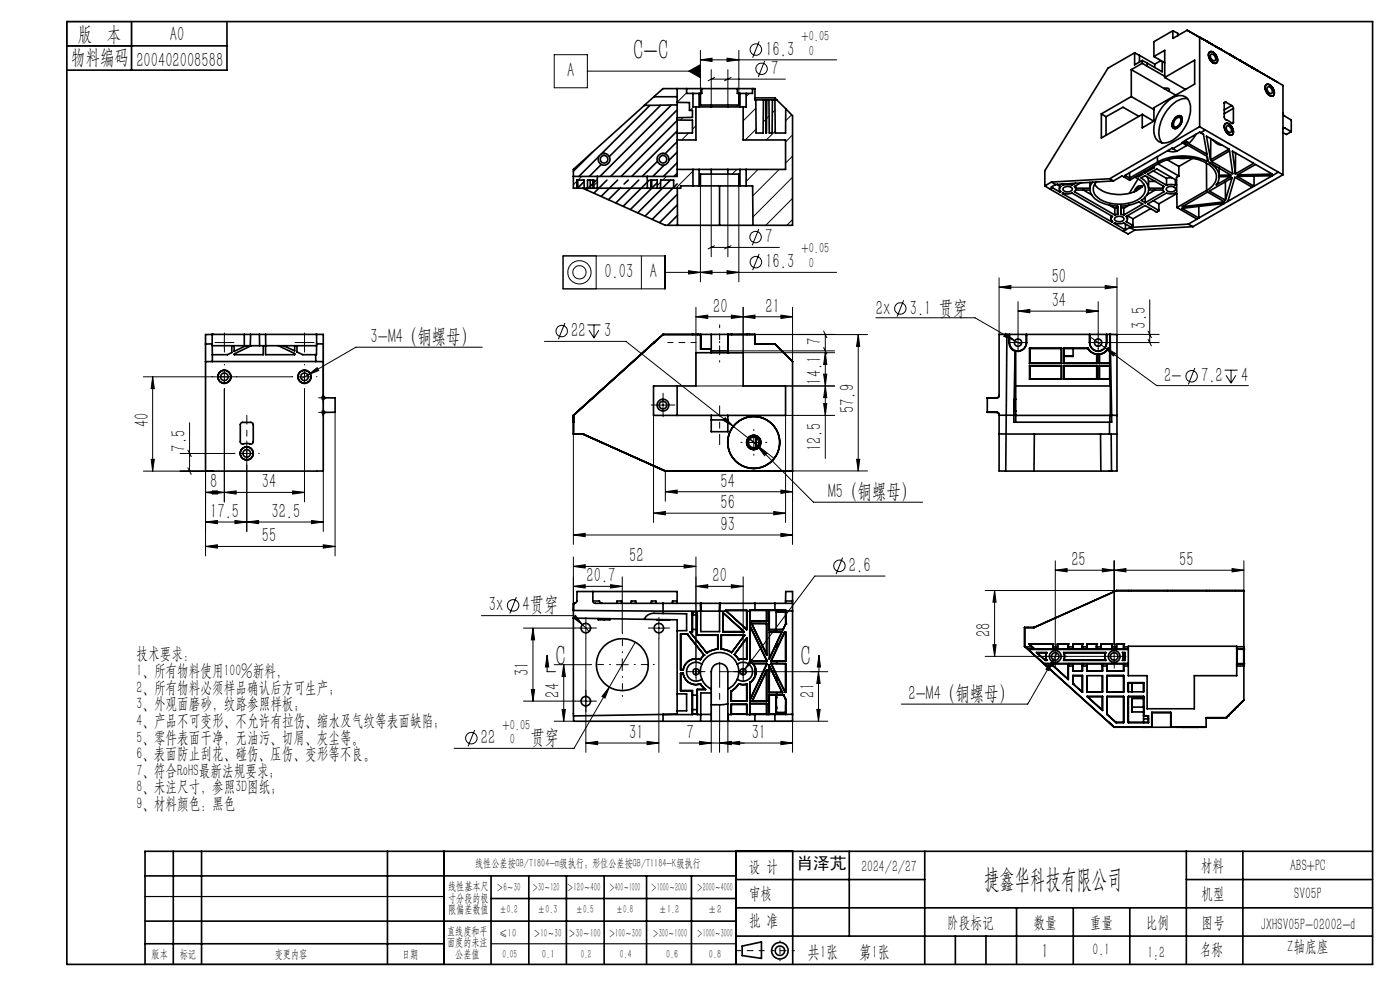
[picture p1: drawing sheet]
<svg xmlns="http://www.w3.org/2000/svg" width="297mm" height="210mm" viewBox="0 0 297 210" stroke-linecap="round" stroke-linejoin="round" font-family="sans-serif">
<g fill="none" stroke="#000" stroke-width=".21">
<path d="M117.6 11.6h7v7h-7zM124.6 15.1h24M145.7 19.7l-2 2M146.1 15.1l2.5-1.4v2.8zM148.6 12.7l2.5-.4v.7zM148.6 10.7v9.1M148.6 12.7h28.9M150.9 14.8v7.5M150.9 16.8h15.7M151.6 16.4l-1.4 .7M154.2 12.3l2.5 .4-2.5 .3zM154.4 14.8v7.5"/>
<path d="M155.1 16.4l-1.4 .7M156.7 10.7v9.1M159 19.8l-.7 .7M160 18.8l-.4 .3M161 8.8l-1.3 3.4M162.2 12.9l-1.3 3.4M122.4 38.4l-.8 .8M123.4 37.4l-.7 .8M126.7 38.6l-.7 .8M140.1 38.7l-.7 .7M141.4 37.4l-.8 .8M144.9 24.9l-.5 .6"/>
<path d="M146.1 28.2l-1.5 1.5M147 36.3l-3.6 3.6M147.1 22.7l-.7 .7M147.6 26.7l-.7 .7M148.6 39.2l-.3 .2M148.6 21.3l-.3 .2M148.6 39.4v20.4M150.8 36.9l.1 17.6M154.4 36.9v17.6M156.3 35.9l-1 1M156.5 22.3l-.4 .4M156.7 39.4v20.4"/>
<path d="M157 21.8l-.3 .3M160.3 23l-2.6 2.6M160.4 27.4l-2.3 2.3M160.8 35.9l-2.5 2.6M162.1 21.2l-.2 .1M162.5 25.3l-.6 .6M163.2 24.6l-.6 .5M164.4 23.4l-.6 .5M164.5 27.8l-1.9 1.9M165.3 35.9l-5.6 5.7M168 24.3l-1.3 1.3M168.1 28.6l-1.4 1.5"/>
<path d="M168.1 33.1l-1.4 1.5M168.1 37.6l-8.4 8.4M119.5 54.3h21.6v7h-21.6zM126.5 54.3v7M136.1 54.3v7M141.1 57.8h36.4M146.1 57.4l2.5 .4-2.5 .3zM148.6 57.8l2.5-.4v.7zM150.9 52.5h14.4M151.6 52.1l-1.4 .7M154.2 57.4l2.5 .4-2.5 .3zM155.1 52.1l-1.4 .7"/>
<path d="M161 48.6l-1.4 3.4M161 53.9l-1.3 3.4M168.1 42.1l-5.6 5.7M168.1 46.6l-1.2 1.2M211.9 58.9v12M237 58.9v12.1M30.4 79.9h31.6M32.4 79.9v20M32.4 79.9l.3 2.5h-.6zM46.4 72.7h2.5M47.6 71.4v2.5M47.6 78.7v2.5"/>
<path d="M63.4 72.7h2.4M63.4 79.9h2.4M64.6 71.4v2.5M64.6 78.7v2.5M65.3 79.5l2-1.5 .3 .6zM65.3 79.5l-1.4 .8M68.6 72.9v15.6M102.3 73.7h-26.8l-10.2 5.8M115.5 72.4h17.3l22.8 18M119.8 68.5l-1.3 3.5M124.6 68.9h2.8M125 70l1 1.7"/>
<path d="M126 68.9v2.8M127 70l-1 1.7M147.6 67.2l2.5-.4v.7zM147.6 65.2v9.6M147.6 67.2h20.5M150.9 74.8h26.2M154.4 74.4h22.7M155.2 66.8l2.5 .4-2.5 .3zM156.4 70.9h20.7M157.7 67.2l2.5-.4v.7zM157.7 65.2v9.6M160.1 71h23.9"/>
<path d="M165.7 66.8l2.4 .4-2.4 .3zM168.1 65.2v11.5M174.7 79.4h.7l-.3 2.5zM174.7 73.7l.7 1.4M174.7 70.2l.7 1.4M175.1 74.8l.3 2.5h-.7zM175.1 74.8v22.5M175.1 70.9v3.5M182.1 71l.3 2.5h-.7zM182.1 71v28.9M185.8 67.4h21l8.5 4.9M191.7 63.7l-1.4 3.5"/>
<path d="M211.9 60.9l2.6-.3v.7zM211.9 60.9h25.1M213.3 70.7l2 1.6-2.4-.9zM214.7 72.7h2.5M215.3 72.3l1.3 .8M216 66l2.5-.4v.7zM216 64v6.7M216 66h17M216 71.4v2.5M230.5 65.6l2.5 .4-2.5 .3zM231.5 71.6l13.9 10.2h19.4M231.7 72.7h2.5"/>
<path d="M233 64v6.7M233 71.4v2.5M234.4 73.8l2.2 1.2-.4 .5zM234.5 60.6l2.5 .3-2.5 .4zM235 72.7h10.9M235.5 70.9h10.4M243.6 72l.7 1.4M243.6 70.2l.7 1.4M243.9 63.6v9.1M253.5 78.1l-1.4 3.5M259.8 78.5h2.7M260.1 79.6l1.1 1.7"/>
<path d="M261.2 78.5v2.8M262.2 79.6l-1 1.7M30.4 99.9h14.9M32.1 97.4h.6l-.3 2.5zM38.2 96.2h11.5M39.9 95.5l.7 1.4M39.9 99.2l.7 1.4M40.2 89.7v10.2M43.6 99.9v18M47.6 82.5v24M51.1 96.2h2.5M52.4 94.9v17.8"/>
<path d="M64.6 82.5v24M67.6 84.4h1.5M68.1 87.4h1M68.1 84.4h1M68.2 87.1l.7 .7M68.2 84.1l.7 .7M68.6 99.9v12.8M68.9 87.1l-.7 .7M68.9 84.1l-.7 .7M69.1 87.4l-1.5 .1M71.1 87.4v30.5M121.6 92.1v23.4"/>
<path d="M138.6 88.1v22.7M139.4 85.9h2.5M140.7 84.7v2.5M141.1 99.9v6.4M147.6 81.9h29.5M153.8 88.6l1.8 1.8-2.2-1.2zM155.6 90.4l8.6 6.9M158.6 93.9h2.5M159.1 93.1l13.5 13.4h23.1M159.9 92.6v2.5M160.7 94.6l2 1.6-.5 .5zM174.7 85.6h.7l-.3 2.5z"/>
<path d="M175.1 81.9l.3 2.4h-.7zM177.1 88.1h-10.4v22.7M181.7 97.4h.7l-.3 2.5zM184 99.9h-15.9v15.6M43.6 104.4l2.5-.3v.7zM43.6 110.7l2.5-.3v.7zM43.6 115.9l2.5-.3v.7zM43.6 115.9h27.5M45.1 104.1l2.5 .3-2.5 .4zM47.6 104.4l2.5-.3v.7zM49.8 110.4l2.6 .3-2.6 .4zM52.4 110.7l2.5-.3v.7z"/>
<path d="M62.1 104.1l2.5 .3-2.5 .4zM64.6 104.4h-21M66.1 110.4l2.5 .3-2.5 .4zM68.6 115.6l2.5 .3-2.5 .4zM68.6 110.7h-25M121.6 113.5l2.5-.4v.7zM121.6 113.5h46.5M121.6 118.1v11.4M138.6 108.9l2.5-.4v.7zM138.6 108.9h28.1M141.1 104.3l2.6-.3v.7zM141.1 104.3h27"/>
<path d="M145.1 119.8l2.5 .3-2.5 .4zM147.6 118.1v22.5M164.1 108.5l2.6 .4-2.6 .3zM165.7 113.1l2.4 .4-2.4 .3zM165.7 104l2.4 .3-2.4 .4zM178.8 118.3l-1.4 3.5M223.9 118.9v17.9M236.4 118.9v17.9M263.9 118.9v6.4M102.1 130.6h19.5l3.4 3.3M109.5 126.7l-1.3 3.4M111.1 133.2h10.9"/>
<path d="M113.1 133.2l.3 2.5h-.7zM113.1 133.2v15.5M116.1 139l.3 2.5h-.7zM116.1 139v3.5h1.7M121.6 131l.5-.5 1.5 2zM121.6 124.4l2.5-.4v.7zM121.6 124.4h10.4M121.6 120.1l2.5-.3v.7zM121.6 120.1h26M123 133.2h2.5M124.3 132v2.5M124.3 135.5v24.1"/>
<path d="M129.5 124l2.5 .4-2.5 .3zM132 122.4v11.8M132 139.7v2.5M134.8 136.2l-5.5 9.6M138.5 133.2h2.5M139.8 132v2.5M139.8 135.5v24.1M147.6 124.4l2.5-.4v.7zM147.6 124.4h10.1M155.2 124l2.5 .4-2.5 .3zM157.7 122.4v18.2M159.2 139.8l.6 .4-1.8 1.7z"/>
<path d="M173.7 139l.4 2.5h-.7zM173.7 139v3.5M187.7 122.2h-14.8l-14.9 19.7M209 139.2h24.9M209 125.3h47.6M210.6 136.8h.7l-.3 2.4zM211 125.3l.3 2.4h-.7zM211 125.3v13.9M223.4 139.9l-.9 2.4-.6-.4zM223.4 139.9l-5.4 9.5h-26.8M223.9 121l2.5-.4v.7zM223.9 121h40"/>
<path d="M223.9 138v2.5M224.3 138.6l-.9 1.3M233.9 120.6l2.5 .4-2.5 .3zM235.1 139.2h2.5M236.4 121l2.5-.4v.7zM236.4 138v2.5M261.4 120.6l2.5 .4-2.5 .3zM100.7 154.9l-1.4 3.4M111.1 148.7h10.9M112.7 146.3h.7l-.3 2.4zM117.6 141h7.6M117.6 153h4.1"/>
<path d="M119.2 150.5h.7l-.3 2.5zM119.6 141l.3 2.5h-.7zM119.6 141v12M123 148.7h2.5M124.3 157.6l2.5-.3v.7zM124.3 157.6h15.5M129.3 145.8l-1 2.3-.6-.4zM129.3 145.8l-7.5 12.9h-25.5M130.8 141h2.5M137.3 157.3l2.5 .3-2.5 .4zM144.1 157.6h24M146.4 142.5h2.5"/>
<path d="M147.6 141.2v2.5M148.4 157.3l2.5 .3-2.5 .4zM150.9 146.2v13.4M152.6 142.5h23M152.6 157.6l2.6-.3v.7zM152.6 155v4.6M154.4 157.6l2.5-.3v.7zM154.4 153v6.6M157.7 141.2v2.5M158 141.9l-.7 1.1M164.4 153h11.2M165.7 157.3l2.4 .3-2.4 .4z"/>
<path d="M168.1 151.5v8.1M173.3 150.5h.7l-.4 2.5zM173.6 142.5l.4 2.5h-.7zM173.6 142.5v10.5"/>
<circle cx="160.4" cy="10.5" r="1.21"/>
<circle cx="161.5" cy="14.6" r="1.22"/>
<circle cx="122.9" cy="57.8" r="1.42"/>
<circle cx="122.9" cy="57.8" r="2.47"/>
<circle cx="160.3" cy="50.3" r="1.2"/>
<circle cx="160.4" cy="55.6" r="1.21"/>
<circle cx="119.2" cy="70.2" r="1.21"/>
<circle cx="191" cy="65.4" r="1.22"/>
<circle cx="252.8" cy="79.8" r="1.2"/>
<circle cx="108.9" cy="128.4" r="1.21"/>
<circle cx="178.1" cy="120" r="1.2"/>
<circle cx="100" cy="156.6" r="1.21"/>
</g>
<g fill="none" stroke="#000" stroke-width=".35">
<path d="M14.2 4.6h277v200h-277zM14.2 9.7h34M27.9 4.6v10.3M48.2 4.6v10.3h-34M143.7 18.8v18.6h-6.4M145.7 18.8h3.2M145.7 18.8v1h1.3M145.7 18.8h-5l-2 1.7M147 19.8h1.3M147 19.8v2.9h.6M148.3 19.8h.3M148.3 19.8v2.9"/>
<path d="M148.6 19.8v2.5h2.3M148.9 18.8h7.5M148.9 18.8v1h-.3M156.4 18.8v1h.3M156.4 18.8h3.2M156.7 19.8v2.5h-2.3M156.7 19.8h.3M157 19.8h1.3M157 19.8v2.9M158.3 19.8v2.9h-.6M159.6 18.8h.6v2.4h4.6M159.6 18.8v1h-1.3"/>
<path d="M240 14.8v5.7M240 14.8l7.9 4.5M240.7 11.2l-5.6 3.3-13.4 21.7v3.2M240.7 11.2v2.5l1.6-.9M240.7 11.2l1 .5M241.7 11.7l3.3 1.9M241.7 11.7v1.5M242.3 12.8v.6M242.3 13.4l-2.3 1.4M242.3 13.4l1.1 .7M242.3 12.8l1.1 .6M243.4 14.1l3.7 2.1"/>
<path d="M243.4 13.4v.7M244.8 12l2.3-1.3v5.7M244.8 12l2.3 1.3M245 13.6v.7M246.3 12.9l-1.3 .7M246.6 13v2.2l-3.2-1.8M247 18.8h.9a.3 .3 0 0 1 0 .5M247.1 16.4l6.3-3.6v5l-8.6 5.1v2.8l-2.5 1.4v-2.8M247.1 16.4l4.4 2.6M247.9 19.3l1.5 .9M248.8 6.5l-4 2.3v3.2M248.8 6.5l1 .5 .1 .6"/>
<path d="M251.8 6.4l3.8 2.1-1.1-.5M251.8 6.4l-3 1.7v-1.6M251.8 6.4l2.7 1.6M254.5 7.9l16.5 9.6M254.5 8v18.9M256.1 8.8h.1M256.1 8.8l1.2 .7M256.1 8.8l1 .6-.3-.2M256.5 11.1a.99 .99 0 0 1 1.5 .6l.2 .6a.73 .73 0 0 1-.2 1.1 .73 .73 0 0 1-1-.4l-.5-.8-.1-.7zM256.9 11.5a.83 .83 0 0 1 .9 .5 .83 .83 0 0 1-.2 .9 1.04 1.04 0 0 1-.7-1.4zM257.8 9.8h-.1l1.3 .7M258.2 10l.8 .5"/>
<path d="M259 10.5h.1M260.8 11.5h.1M260.8 11.5l.4 .2M263.1 12.8h.1M263.1 12.8l3.6 2.1M263.1 12.8l3.2 1.9-.8-.4M265.5 14.3h.1M265.5 14.3l1.3 .7M266.7 14.9h.1M266.7 14.9l.1 .1M266.8 15l4.2 2.5M268.6 18a1.37 1.37 0 0 1 1.7 1.4 .68 .68 0 0 1-.2 .9 .68 .68 0 0 1-1-.2 1.64 1.64 0 0 1-.5-2.1z"/>
<path d="M268.9 18.5a.84 .84 0 0 1 .8 .4 .84 .84 0 0 1 0 1 1.04 1.04 0 0 1-.8-1.4zM271 17.5l1.2 .6v19M121.6 37.4h5.1M122.4 39.9v-1.7h1.5v1.7M122.6 38.2v1.7M122.6 39.9h1.3M123.6 39.9l17.5 7.9h11.5M123.9 38.6l-1.4 1.3M123.9 39.9h.7M124.6 39.9h.6M124.6 39.9v-1.7h1.4v1.7M125.2 38.2v1.7"/>
<path d="M125.2 39.9h.6M125.7 32.3l-4.1 4M125.8 38.2v1.7M125.8 39.9h.2M126 39.9h.7M126.5 38.2l-2.1 2.1M126.7 37.4h10.6M126.7 39.9h10.6M126.7 37.4v2.5M127.1 33.2l-4.3 4.2M127.6 34.9l-2.6 2.5M128.8 38.2l-2.8 2.8"/>
<path d="M131 38.2l-3.5 3.5M131.7 39.8l-2.6 2.6M133.3 38.2l-.9 .8M135.5 38.2l-4.9 4.9M136.7 22.4l-15.1 13.5v4h1M137.3 37.4v2.5M137.3 39.9h.8M137.8 38.2l-5.6 5.6M137.9 22.4l-10.4 10.3M138.1 39.9h.2M138.1 39.9v-1.7h1.3v1.7M138.3 38.2v1.7"/>
<path d="M138.7 20.5l-2 1.9M138.7 20.5h5M139.4 38.8l-5.7 5.6M139.5 34.2l-3.3 3.2M140.1 39.9l.1-1.7h2.7v1.7M140.2 22.3l-10.9 10.9M140.9 35l-2.4 2.4M142.2 38.2l-6.9 6.9M142.4 22.3l-15.1 15.1M143.7 23.3l-14.2 14.1M143.7 25.6l-11.9 11.8M143.7 27.8l-9.7 9.6"/>
<path d="M143.7 30l-2.6 2.6M143.7 32.3l-1.8 1.8M143.7 34.5l-2.9 2.9M143.7 36.8l-.7 .6M143.7 39l-6.9 6.9M143.7 22.3l-7 .1M143.7 21.7l2.6 .1v1.6h.6v1.5l-3.2 .1M143.7 25.5h3.2v2.7h-3.2M143.7 35.9h3.3M143.7 39.9v7.9M147 35.9h1.3M147 39.4h1.3"/>
<path d="M147 39.4h-2.6v.5h-6.1M147 35.9v3.5M147.6 22.7h.7M147.6 22.7v7h-3.9M148.3 39.4h.3M148.3 35.9h2.6M148.3 22.7h2.6M148.3 35.9v3.5M148.6 39.4h8.1M150.9 35.9h3.5M150.9 36.9h3.5M150.9 22.3h3.5"/>
<path d="M150.9 22.7h3.5M150.9 22.3v.4M150.9 35.9v1M150.9 36.9h-2.3v2.5M152.6 39.4v8.4M154.4 22.3v.4M154.4 35.9v1M154.4 36.9h2.3v2.5M154.4 35.9h2.6M154.4 22.7h2.6M156.7 39.4h.3M157 35.9h1.3"/>
<path d="M157 39.4h1.3M157 22.7h.7M157 35.9v3.5M157.7 22.7v7h9v6.2h-8.4M158.3 39.4h1.4v8.4M158.3 35.9v3.5M160.2 20.8h4.2l.4 .4M160.3 21.2l.1 7h1.5l.1-7M162.5 21.2v7l.2-7M163.1 21.2l.1 7h.6l.1-7M164.4 21.2l.1 7h2.2v-5.1M164.8 21.2l1.9 1.9"/>
<path d="M166.7 23.1l1.4 1.4v23.3h-8.4M221.7 39.4l1 .7M223.1 38.6l-1.4 .8M223.1 38.6l.8 .5M223.3 39.8l-.6 .3M223.3 39.8l1.6 1M223.9 39.1l-.9 .6 .3 .1M224.3 39.1h.1M224.3 39.1l.7 .5a.67 .67 0 0 0 0 1.1l-.1 .1M224.8 39.4v.7M225.1 39.1l.4 .2M225.5 39.3l1-.2 .9 .2"/>
<path d="M225.5 39v.3M225.7 39.8a1.14 1.14 0 0 1 1.8 .4 1.14 1.14 0 0 1-2-.1zM227.4 38.9v.4M228.1 38.9l-.7 .4M228.2 39.9h3M228.2 39.4v.5M229.3 38.8l-1.4 .8 .3 .3M231.2 38.7v1.2M231.8 38.7l-.4 .6-.2 .6M232.2 39.1a6.3 6.3 0 0 0 5.9 2.1 5.7 5.7 0 0 0 4.6-2.1M233.6 24.2v5.1l8.7-5M233.6 24.2l1 .6"/>
<path d="M234.6 24.8v3.9M235.4 37.9l.8 .5M235.4 37.9l-12.3 .7M236.2 38.4l-12.3 .7M238.4 37.5l1.2 .7 6.4-3.6a10.6 10.6 0 0 1 11 .8 2.9 2.9 0 0 1-.7 4.8l-.3 .2M238.4 37.5l-.3-.2-1.9 1.1M238.8 37.3l-.4 .2M238.8 37.3l.8 .5M239.6 36.6v1.2M240 20.5l-6.4 3.7M240 20.5l4.8 2.7M240.8 37.6a2.64 2.64 0 0 1 1.9 3.5 6.3 6.3 0 0 1-5.9 2.2 5.4 5.4 0 0 1-4.7-2.4 1.94 1.94 0 0 1 .5-2.3"/>
<path d="M241.3 37.3l.3 .2M241.4 37.9l-1.8 3.1M241.6 37.1v.4M241.6 24.7l-3.4-2-3.6 2.1M241.9 39.9l-.2-.1-.4 .2-.4 .6M242 39.5l.3 .1M242.1 36.8l.3 .2-.8 .5M242.2 39.6a.78 .78 0 0 0-1.3 .5l-.3 .6M242.3 24.3l2.5 1.4M242.6 36.5l.3 .2M242.9 36.4v.3M243.3 37.5l.4 1"/>
<path d="M243.7 39.9a3 3 0 0 0-1.6-2.2l.8-.5 4 2.4-.2 .3M243.7 39.9h3M243.7 38.5v1.4M243.7 38.5h1.4M244.6 35.4l.3 .2-2 1.1M244.7 36.3l2.8 1.5M245.5 33.2l.1 1.2M245.6 34.4l-6 3.4M245.7 34.8l4.4 2.6M246.7 39.4v.5M247.1 22.1a4 4 0 0 1 4.1-1.6 2.88 2.88 0 0 1 1.4 3.1 8.3 8.3 0 0 1-4.8 6.6 2.22 2.22 0 0 1-3-2.4 8.2 8.2 0 0 1 2.3-5.7zM247.5 39.3l.9-.2 .9 .2"/>
<path d="M247.5 37.8v1.5M247.6 39.8a1.16 1.16 0 0 1 1.8 .4 1.17 1.17 0 0 1-2-.1zM247.6 33.9l2.5 1.4M247.7 32h.1a2.81 2.81 0 0 0 1.9 .1M248.7 37.7l-1.2 .1M249.3 38.1v1.2M249.4 25.3l.1-.1a.59 .59 0 0 1 .8-.2 .59 .59 0 0 1 .2 .8 1.04 1.04 0 0 1-1.5 1v-.6zM249.5 24.9a.75 .75 0 0 1 1-.3 .75 .75 0 0 1 .3 1.1 1.81 1.81 0 0 1-1.7 1.5 1.47 1.47 0 0 1 .3-2.2zM249.6 33.5h2.8M249.6 38.2l-4.2-2.4-2 1.2 4.1 2.3M249.6 39.1l-.3 .2M249.7 32.1l-1.1-.7-9.9 5.8 .1 .1"/>
<path d="M250.1 35.3v2.1M250.1 37.4l-.5 .2 .1 6.4M250.9 30.3l-2.1 1.2M250.9 30.3l.9 .6M251 30.3h-.2h.1M251 30.3l5.1 2.9M251.4 30l-.4 .3M251.8 30.9l-2.1 1.2M251.9 30.8l-.1 .1M251.9 20.9a4.9 4.9 0 0 0-4.4 2.6 6.6 6.6 0 0 0-1.2 6.5l.2 .3M253 33.6l-2.9 1.7M253.8 28.5l-1.5 1.8-.9-.5"/>
<path d="M254.5 26.9l-19.1 11M254.5 26.9l1.2 .7M254.7 28.1l-.2-.1-3.3 1.9 .2 .1M254.7 28.1l.6 .4 .7 4.2-4.6-2.7M255.7 27.6l-1 .5M255.7 27.6l15.5 8.9M255.9 28.9l4.8 2.7-3.9 2.3zM255.9 34.6l.1 5.8M256.1 34.2a12.1 12.1 0 0 0-10.5 .2M256.1 33.2l.2 .9-.2 .1M256.1 33.2v1M256.5 34.5l4.6 2.6-2.5 .1-.5-1.4z"/>
<path d="M256.9 29.4l-.1 4.5M257 34.2l3.8-2.2 .7 4.9zM257.4 29.7l.9 .9 .9 .1M258.6 37.5h2.5l-3.1 1.7 .4-.6zM258.6 35.7v1.5M258.6 37.5h.1M259.7 21.9v3l.3 .5 1.1 .6a.32 .32 0 0 0 .2 .2 .32 .32 0 0 0 .4-.2M259.8 26.4l.1-.1a.99 .99 0 0 1 1.4 .6l.3 .6a.72 .72 0 0 1-.2 1.1 .72 .72 0 0 1-1.1-.4l-.5-.8zM260 38.6v3.9M260.1 21.7h-.3l-.1 .2M260.1 21.7l1.2 .7M260.1 21.7l-.4 .2"/>
<path d="M260.2 26.7a.83 .83 0 0 1 .9 .5 .83 .83 0 0 1-.2 .9 1.04 1.04 0 0 1-.7-1.4zM261.3 22.4l.4 .6M261.3 22.4l-1.6 .9M261.4 32.1l4.6 2.5-3.9 2.3zM261.7 23v3M261.7 23l-2 1.1M261.7 26l-.4 .1M262.1 32.4v4.5M262.5 37.1l3.8-2.2 3.6 2zM265.6 39.7l-3.6-2.1-1.5 5.1M265.6 39.7l-5.1 3M266 39.5l-.4 .2"/>
<path d="M266 37.4v2.1M269.9 37.3l-7.4 .1 3.5 2.1M269.9 37.3l-3.9 2.2M271.2 36.5l1 .6M271.2 36.5l-1.3 .8M272.2 24l.3 .6 1.4 .9v2.4M272.2 37.1l-19.1 11M272.2 27.2l.3-.1-.3 .2zM272.5 27.1l1.4 .8M273.9 27.9l-1 .6-.7-.4M143.7 41.2l-5.3 5.3M143.7 43.5l-3.8 3.7"/>
<path d="M143.7 45.7l-2.1 2.1M152.6 47.8h7.1M222.7 40.1l15.6 9M224.9 40.5v.3M225.4 41.1l.1-.2 1.2 .2 .7-.2 8.6 5a.67 .67 0 0 0 0 1.1l-.1 .1zM229.8 40.3l1.8 1M235.3 43.5l1.2 .7M235.7 45.7v.8M235.9 46.8v.3M236.5 46.2a1.2 1.2 0 0 1 1.9 .3 1.18 1.18 0 0 1-2-.1zM236.5 44.2v1.4M237.1 44.1l-.6 .1"/>
<path d="M237.1 43.7v.4M237.1 44.1v1.4M237.1 45.5v-1.8a6.8 6.8 0 0 1-5.5-2.4l-.4-1h-3l-.3 .4 8.6 4.9M237.1 45.5l-.6 .1M237.8 43.7l2.2-.3 1.6-.6 .8 .5-4 2.3-.6-.1zM237.8 44.1l.6 .1M238.4 44.2v1.4M238.8 48.8l-.5 .3M238.8 47.5v1.3M239.5 43.5l-1.1 .7M239.7 48.3l-.9 .5M239.7 48.3l1 .5"/>
<path d="M239.9 48.1l-1.5-.8-.6 .1h-1.4l2.4 1.4M239.9 48.1h.1M240.3 46.4l-1.1-.7v.8M240.3 47.8l-.4 .3M240.3 46.4v1.5M240.7 48.8l-1.4 .8-1-.5M242.9 41.8l.1 1.2M243.7 40.3h3l.2 .4-3.9 2.3-.9-.5 .5-.3a2.8 2.8 0 0 0 1.1-1.9zM244.1 44.3l-3.8 2.1M244.7 42.6l1.2 .6M245 40.3l-1.7 1M245.3 45l-2.4-1.4-4 2.3a.67 .67 0 0 1 0 1.1l1.4 .8"/>
<path d="M245.3 45h.1M245.9 43.2v1.5l-.5 .3M249.6 41.1l-3.7 2.1M249.6 41.1l-.3-.2-.7 .2-1.1-.2-4 2.4 2.4 1.4-.6 .3M249.7 44l4.2 2.5M250.8 43.8l5.4-3.1 3.6 2.1zM252.1 47.5l1 .6M252.1 47.5l-12.4 .8M253.1 48.1l-12.4 .7M253.9 46.5l-1.8 1M254.3 46.2l-.4 .3M254.3 43.8v2.4"/>
<path d="M256 40.4l-6.3 3.6M256.6 40.5l4.8-2.8-1.4 4.8zM259.7 43.2l-8.9 1 3.5 2M259.7 43.2l-5.4 3M260.5 42.7l-.8 .5M45 70.9l-1.4 .1v28.9h25v-29h-12.3M45 70.9h6.8M45 70.9v2M45 73.3h22.2M45 72.9l-1.4 .1M45 72.9v2.3M45 75.2v1.5"/>
<path d="M45 76.7h22M45 76.7h-1.4M45.1 70.9h.1M49.2 73.3v1.5l-.9 .4h-3.3M49.7 73.3v1.2l2.5-1.2M51.8 70.9h1.4M51.8 70.9v2.4M53.2 70.9h1.8M53.2 70.9l-.1 2.4M53.3 73.3l-3.6 1.8v.1h6.1v-1.9M55 70.9h1.3M55 70.9l.1 2.4"/>
<path d="M56.3 73.3v1.9h6.2v-.2l-3.4-1.7M56.3 70.9l.1 2.4M60.1 73.3l2.4 1.1v-1.1M67 75.2v1.5M67 76.7h1.6M67.2 72.9h1.4M67.2 72.9l-.1 2.3h-2.9l-1.2-.5v-1.4M67.2 70.9v2M138.7 72.7l-2 1.8M138.7 72.7h.1M140.7 70.9h.1M140.7 71h7.9"/>
<path d="M140.7 71l-19 17.1M140.7 70.9h10.2M140.7 70.9l-19.1 17.2M140.7 70.9v.1M146.9 70.9h.1M147.9 70.9h.1M148.6 71v3.1M148.6 74.1h2.3M148.6 71l.1 3M148.7 74l-.1 .1M148.7 74h2.2M150.9 70.9h3.5"/>
<path d="M150.9 74.4h3.5M150.9 74.8h3.5M150.9 70.9v3.9M150.9 74.8h-3.3v7.1h-9v6.2h12.3M154.4 74.8h.1M154.4 70.9v3.9M154.4 71h5.7M154.4 74.8h3.3v7.1h9v6.2h-12.3M154.4 70.9h5.8M155.1 70.9h.1M158.4 70.9h.1M160.1 71v2"/>
<path d="M160.1 73h4.3M160.2 70.9l-.1 .1M160.2 72.9l-.1 .1M160.2 72.9h4.2M160.2 70.9v2M164.4 73l3.7 3.7M164.4 72.9l3.7 3.8v23.2h-27M164.4 72.9v.1M213.6 70.9l-.2 29M214.1 72.7l.2 1 .4 .5 .6 .3M214.1 72.7h.1M214.1 70.9v1.8"/>
<path d="M214.2 72.7a1.78 1.78 0 0 0 1.8 1.8 1.78 1.78 0 0 0 1.7-1.8M214.2 70.9v1.8M215.3 74.5l-.2 13.6M215.5 74.4l-.2 .1M215.5 74.4v10.3M217.7 72.7h.1M217.7 70.9v1.8M217.8 72.7a1.79 1.79 0 0 1-2.3 1.7M217.8 70.9v1.8M218.4 77.6h6.8M218.4 77.6h.1M218.4 73.9h6.8"/>
<path d="M218.4 77.1h6.8M218.4 73.9v3.2M218.4 77.6v2.8M218.4 73.9h.1M218.5 77.6h6.6M218.5 73.9v3.1M218.5 77.6v2.8M218.5 73.9h6.6M218.5 77l-.1 .1M218.5 77h6.6M225.1 77l.1 .1M225.1 73.9v3.1"/>
<path d="M225.1 77.6v2.8M225.2 77.6h-.1M225.2 73.9v3.2M225.2 77.6v2.8M225.2 73.9h-.1M225.7 73.9h1.9M225.7 77.6h7M225.7 73.9h5.1M225.7 77.1h7M225.7 73.9v3.2M225.7 77.6v2.8M225.7 75.6h1.9z"/>
<path d="M227.6 73.9h3.2M227.6 73.9v1.7M230.8 73.9a2.55 2.55 0 0 0 1.9 1.3M230.8 73.9a2.53 2.53 0 0 0 1.9 1.2M230.8 73.9h.1M231.1 72.7a1.82 1.82 0 0 0 1.9 1.8 1.82 1.82 0 0 0 1.8-1.8M231.1 72.7h.1M231.1 70.9v1.8M231.2 72.7a1.78 1.78 0 0 0 1.8 1.8 1.78 1.78 0 0 0 1.7-1.8M231.2 70.9v1.8M232.7 77l-7 .1M232.7 77v.1"/>
<path d="M232.7 75.2v1.8M232.7 77.6v2.8M232.7 75.1v2M232.7 77.6h.1M232.7 75.1v.1M233.2 77.6h2.2h-2.1M233.2 75.1v2M233.2 77.6v2.8M233.2 77.1h2.2M233.2 77.6h.1M233.2 75.1l.1 .1M233.3 77h2.1"/>
<path d="M233.3 77l-.1 .1M233.3 75.2v1.8M233.3 77.6v2.8M234.7 72.7h.1M234.7 70.9v1.8M234.8 70.9v1.8M235.1 73.9a2.38 2.38 0 0 1-1.9 1.2M235.1 73.9h.3M235.1 73.9h.1M235.1 73.9a2.39 2.39 0 0 1-1.8 1.3M235.4 73.9v3.1M235.4 77v.1"/>
<path d="M235.4 70.9v3M235.4 77.1v3.3M235.4 73.9h.1M235.5 70.9h.1M235.5 70.9l.3 17.2M235.5 70.9h-23.6v13M235.5 70.9l1.5 .1v28.9h-1.2M51 89.8l.4-.2h1.9l.3 .1 .1 .4v3.6a.61 .61 0 0 1-.4 .5 .61 .61 0 0 1-.6-.1h-.7a.61 .61 0 0 1-.6 .1 .61 .61 0 0 1-.4-.5zM68.6 83.9l.1 .3 .3 .2h2.1v3l-2.1 .1-.3 .1-.1 .4M121.6 89.6h.1M121.7 88.1l-.1 4h2M122.4 92.1h.1"/>
<path d="M122.6 92.1h.1M122.6 92.1h1M123.6 92.1h.1M123.6 92.1l17.5 7.8M141.1 99.9h.1M143.7 81.9v6.2M143.7 99.9h.1M144.3 99.9h.1M150.9 89.1h3.5M150.9 88.1h3.5M150.9 88.1v3.5h3.5v-3.5M152.6 99.9h5.8"/>
<path d="M152.6 99.9h.1M158.4 99.9h.1M160.4 92.8l-.1 2.1M160.4 92.9l.1 1.9M161.4 99.9h.1M161.6 99.9h.1M162.1 99.9h.1M166.7 99.9h.1M209.4 84.4h.1M209.4 87.4h.1M209.4 87.4h2.1M209.4 84.4v3"/>
<path d="M211.5 87.4l.3 .2 .1 .4M211.5 87.5l.4 .2v.3M211.9 83.9l-.1 .3-.3 .2h-2.1M211.9 83.9v.3l-.3 .2h-2.2M211.9 92l25.1 .1M211.9 88.1h3.2M211.9 88v11.9h1.5M213.4 99.9h6M215.1 88.1v1.5h20.7v-1.5M215.5 84.7h-.3v.2v2.3h.3M215.5 84.7v2.5M215.5 81.9h20v6.2h-20"/>
<path d="M215.5 87.2v2.4M218.4 80.4h6.8M218.5 80.4h-.1M218.5 80.4h6.6M219.4 99.9h14.1M219.4 92.1v7.8M225.1 80.4h.1M225.7 80.4h7M232.7 80.4h-7M232.7 80.4h.1M233.2 80.4h2.2M233.3 80.4h2.1"/>
<path d="M233.3 80.4h-.1M233.5 92.1v7.8M233.5 99.9h2.3M235.4 89.6v2.5M235.4 80.4h.1M235.4 80.4v1.5M235.4 88.1v1.5M235.7 92.1l.1 7.8M235.8 88.1h1.2M121.6 129.5l.1 22.4M121.6 131.1l15.1 .3M121.7 128h.1"/>
<path d="M121.7 128l-.1 1.5 32.5 .1-.2-.1h4.5M125.8 127.5l.1 .3 .3 .2h41.9M125.8 127.5h1.4l.2 .4 .3 .1M125.8 125.5v2M126.9 131.2v.3h2.5v-.3M130.9 128v-.5h1v.5M133.9 128v-.5h1v.5M136.7 131.4l7 .1v2.3M138.2 128v-.5h.9v.5M139.4 131.4l2.5 .1M140.7 130.1l-2.7 .1-.9 .6-.4 .6M140.7 128v2.1"/>
<path d="M140.7 130.1l5 .1v3.6h-2M141.9 131.5h.1M143.7 127.5v-2h-21.3l-.1 2.2-.2 .2-.4 .1M143.7 127.5h-1v.5M143.7 127.5v.5M143.7 133.8v13.4M144.4 134.5h.1M144.4 134.5v7.6M144.4 134.5h1.4M145.8 134.5h.1M145.8 134.5l3.6 4.5M146.4 134h.5"/>
<path d="M146.4 134l3.5 4.5M146.4 134v.1M146.4 134.1l3.5 4.4M146.4 134.1h.5M146.9 134v-4.2h1v4.9M146.9 134v.1M146.9 130h.1M146.9 130.4v3.1M146.9 129.8v.6M146.9 133.5v.6M146.9 130.4h1M146.9 133.5h1"/>
<path d="M147.8 134.8h4.5M147.9 130.4v3.1M147.9 134.7h4.4M147.9 134.7l-.1 .1M147.9 129.8v.6M147.9 133.5l-.1 1.3M148.6 139.9a2.69 2.69 0 0 0-3.6 2.2M148.6 139.9a2.78 2.78 0 0 0-3.7 2.2M148.6 139.9h.1M148.6 128h.1M148.6 128l.1 1.6M148.7 129.6h.1"/>
<path d="M148.7 129.6v4.4h3.9v-4.4M149.4 139l-.8 .9M149.4 139h.1M149.9 138.5h.1M152.3 137.7a4.8 4.8 0 0 0-2.4 .8M152.3 137.7h.1M152.3 134.8v2.9M152.3 137.7l-1.2 .3-1.2 .5M152.3 134.7v3M152.3 134.7v.1M152.6 129.6h.1M152.7 128h.1"/>
<path d="M152.7 128l-.1 1.6M153 137.7l1.2 .2 1 .5M153 134.7h5M153 134.7v3M153 134.7v.1M153 137.7h.1M153 134.8h4.9M153 134.8v2.9M153.4 130l4.5 4h-4.5zM153.4 134h4.4M153.4 130l4.4 4M155.2 138.4h.1"/>
<path d="M155.8 138.8l.9 1.1M155.8 138.8h.1M156.7 139.9h.1M157.8 134h.1M157.9 134.8l-2.7 3.6M158 134.7l-2.8 3.7M158 134.7l-.1 .1M158.4 139.8l-.8-.1-.9 .2M158.4 133.5v.1M158.4 139.8v.1M158.4 139.9l-1.1-.1-.6 .1M158.4 129.5v4.1"/>
<path d="M158.4 135.3v4.6M158.4 129.6h.7M158.4 129.5h-4.4l4.4 4.1M158.4 135.3l-2.6 3.5M159.1 129.4v10.8M159.1 129.4h7.6M159.1 129.4v.1M159.1 131.8v.9M159.1 132.7v.3M159.1 132.7l3.6 7.3M159.1 131.8h3.6M159.1 129.5v2.2"/>
<path d="M159.1 133v7.3M159.1 131.7v.1M159.1 129.5h3.5M159.1 133l3.5 7M159.1 131.7h3.5M159.4 132.2l3.3 6.8M159.4 132.2l.1 .1M159.4 132.2h3.3M159.5 132.3l3.1 6.4M159.5 132.3h3.1M160.2 128v1.4M162.6 129.5l.1 2.3"/>
<path d="M162.6 138.7l.1 .3M162.6 129.5v2.2M162.6 132.3v6.4M162.6 131.7l.1 .1M162.7 132.2l-.1 .1M162.7 132.2v6.8M163.1 133.6h1.7M163.2 129.5h3.5M163.2 129.5l-.1 4.1M163.2 133.5h2.9M163.2 129.5v4M163.2 133.5l-.1 .1"/>
<path d="M163.2 134.1h2.6M164.4 128v1.4M164.8 133.6v.4M164.8 136.4v1.1M164.8 137.5l-1.3 2.8M165.8 134.1l-2.6 5.6M165.9 134h-2.7v5.8l1.6-3.4M165.9 134l-1.1 2.4M165.9 134l-.1 .1M166.1 133.6h-1.3M166.1 133.5v.1M166.4 134l.3 .1"/>
<path d="M166.4 134l-1.6 3.5M166.4 134l.1 .1M166.5 134.1l-2.9 6.1M166.5 134.1h.2M166.7 129.8v2.6M166.7 129.8h-2.1v3.7M166.7 127.5v.5M166.7 127.5v-2h1.4v2M166.7 129.5v.3M166.7 134.1v6.1M166.7 127.5h1.4M166.7 132.4l-.6 1.1"/>
<path d="M166.7 132.4h.1M166.7 129.6h1.4M166.7 129.4v.1M166.7 129.4v3M166.7 132.4l-.6 1.2M166.7 134.1h.1M168.1 127.5v.5M168.1 128v25h-46.4v-1.1M217.3 137.1h.1M217.3 137.1l19.1 17.2M217.3 133.1l.1 4M217.3 133.1h2.1"/>
<path d="M217.3 133.1v4M217.4 137.1l.1 .1M217.5 137.2l.6 .5M217.5 137.2h1.5M218.1 137.7l3.4 3M218.1 137.7l21.3 .1M218.3 136.6l1.2 1.1-.5-.5M219.4 133.1h.1M219.9 138.4l1.8 1.7M219.9 138.4l.1 .1M219.9 138.4h2.2M220 138.5l1.8 1.5"/>
<path d="M220 138.5h2M222 138.5a1.87 1.87 0 0 0 0 1.5M222.1 138.4a2.04 2.04 0 0 0 0 1.7M222.1 138.4l-.1 .1M223.4 137.7h.1M223.4 136.6h.1M223.4 136.6v1.1M223.4 136.6h-5.1l.7 .6M225.6 138.4a2.04 2.04 0 0 1 0 1.7M225.6 138.4l.1 .1M225.6 138.4h9M225.7 138.5a1.8 1.8 0 0 1-.1 1.6"/>
<path d="M225.7 138.5h8.8M226.6 137.7h.1M226.6 137.7v-.5h1v.5M226.6 136.6h.1M226.6 136.6h-2.3v1.1v-.5h-.9v.5M226.6 136.6v1.1M227.6 136.6h.1M227.6 136.6v1.1M227.6 136.6h2M229.6 137.7h.1M229.6 136.6h.1M229.6 136.6v1.1"/>
<path d="M230.6 136.6v1.1v-.5h-1v.5M230.6 136.6h.1M230.6 136.6h2M232.6 137.7h.1M232.6 137.7v-.5h1v.5M232.6 136.6h.1M232.6 136.6v1.1M233.6 136.6h.1M233.6 136.6v1.1M233.6 136.6h2.3M234.5 138.5a1.67 1.67 0 0 0 .1 1.6M234.6 138.4a1.73 1.73 0 0 0 0 1.7"/>
<path d="M234.6 138.4l-.1 .1M235.9 137.7h.1M235.9 137.7v-.5h1v.5M235.9 136.6h.1M235.9 136.6v1.1M236.9 137.7h.1M236.9 136.6h.1M236.9 125.3h27v23.2M236.9 125.3h.1M236.9 136.6v1.1M236.9 136.6h1.5M236.9 125.3h27"/>
<path d="M236.9 125.3l-17.5 7.8M238.1 138.4a1.73 1.73 0 0 1 0 1.7M238.1 138.4h.6M238.1 138.4l.1 .1M238.2 138.5a1.67 1.67 0 0 1-.1 1.6M238.2 138.5h.4M238.4 137.7h.1M238.4 136.6h.1M238.4 136.6v1.1M238.6 138.5l.1 1.6M238.7 138.4l-.1 .1M238.7 138.4v1.7"/>
<path d="M239.4 137.2h-1v.5M239.4 137.2v.5M239.4 137.2v-.1h23v6.2h-9v7h-10.1v-7h-3.9v-2M239.4 137.7v3.1M262.4 137.2h1.5v.4l-1.5 .1zM262.4 137.7v3.1M263.8 137.7h.1M140.7 151.5v1.5M140.7 151.5l-19 .4M143.7 147.2v3.6M143.7 150.8v.7h-3M143.7 147.2h2v3.6h-2"/>
<path d="M144.4 142.1h.1M144.4 146.5h.1M144.4 142.1h.6M144.4 146.5h2.5v1M144.4 142.9h.5M144.9 142.9a2.78 2.78 0 0 0 3.7 2.2M145 142.8a2.73 2.73 0 0 0 3.6 2.3M145 142.8h-.6v3.7M145 142.8l-.1 .1M146.9 151.5h.1M146.9 151.5h1M146.9 146.5v5.1h-6.2"/>
<path d="M146.9 147.5h1v3h-1M146.9 147.5v3M146.9 150.5v1M147.6 141.8v1.3M147.9 151.5h.1M147.9 150.5v1M147.9 146.3v5.3h.8M148.6 145.1l1.1 1.2h-1.8v1.2M148.6 145.1l1 1.2M148.6 145.1h.1M148.7 151.5h2.2M148.7 151.6l-.1 1.4"/>
<path d="M148.9 140.9a4.1 4.1 0 0 1 3.7-2.5 4.1 4.1 0 0 1 3.8 2.5M148.9 140.9a1.99 1.99 0 0 0-2.7 .2 1.99 1.99 0 0 0 0 2.7 1.99 1.99 0 0 0 2.7 .3M148.9 144.1a4.2 4.2 0 0 0 2 2.1M148.9 140.9a4.5 4.5 0 0 0 0 3.2M150.9 153v-10.5a1.76 1.76 0 0 1 1.7-1.8 1.76 1.76 0 0 1 1.8 1.8v10.5M150.9 147h-2.2v4.6M154.4 153h.1M154.4 149.3l-1.3 .2h-2.2M155.1 151.5h.1M155.1 151.5h3.3M155.1 149.4v2.2h-.7M155.1 149.4h3.3"/>
<path d="M155.1 146.6h.1M156.4 144.1a4.2 4.2 0 0 1-2 2.1M156.4 140.9a1.99 1.99 0 0 1 2.7 .2 1.99 1.99 0 0 1 0 2.7 1.99 1.99 0 0 1-2.7 .3M156.4 140.9a4.5 4.5 0 0 1 0 3.2M156.7 145.1l-.9 1-.7 .5M156.7 145.1a2.43 2.43 0 0 0 1.7 0M156.7 145.1l-.7 .8-.8 .7M156.7 145.1l.6 .1 1.1-.1M156.7 145.1h.1M157.7 141.8v1.3M158.4 151.5h.1M158.4 149.4v2.2h1.8"/>
<path d="M158.4 145.1v3.6h-3.3v-2.1M158.4 145.1h.1M159.1 140.2l.6 .6 .5 .8M159.1 144.7v.1M159.1 144.7v6.9v-.1M159.1 148.5v.7M159.1 149.2v.1M159.1 149.2h3.6M159.1 140.2h.1M159.1 140.3l.6 .4M159.1 151.5h3.5M159.1 144.8v3.5"/>
<path d="M159.1 149.3v2.2M159.1 148.3v.2M159.1 140.3h3.6M159.1 140.2h3.5M159.1 149.3h3.5M159.5 148.8h3.2M159.6 148.7h3M159.6 148.7l-.1 .1M159.7 140.7l.1 .1M159.7 140.7h3M159.8 140.8a2.77 2.77 0 0 1-.7 4M159.8 140.8h2.8"/>
<path d="M160.2 143.4l-.6 .9-.5 .4M160.2 141.5a2.85 2.85 0 0 1 0 2zM160.2 151.6l-.1 1.4M162.6 140h.1M162.6 140v.2M162.6 140.8v.2M162.6 142.4v6.3M162.6 149.3v2.2M162.6 141h.1M162.6 141l-3.5 7.3M162.6 148.7l.1 .1M162.6 142.4l-3 6.3"/>
<path d="M162.6 140.2l.1 .1M162.7 149.2l-.1 2.3M162.7 140.7l-.1 .1M162.7 140v.3M162.7 140.7v.3M162.7 142.1v6.7M162.7 142.1l-3.2 6.7M162.7 141l-3.6 7.5M162.7 142.1l-.1 .3M162.7 149.2l-.1 .1M163.1 147.4l.1 4.1M163.1 147.4h3.2"/>
<path d="M163.1 141l1.7 3.4M163.1 146.9h2.9M163.1 141v5.9M163.1 141l.1 .3M163.2 151.5h3.5M163.2 141.3l2.7 5.6M163.2 146.9h2.7M163.2 146.9h-.1M163.2 141.3v5.6M163.5 140.3h1.3M163.5 140.7h1.3M163.5 140.7l.1 .1"/>
<path d="M163.5 140.7l1.3 2.6M163.6 140.8h3.1M163.6 140.8l3 6.1M163.6 140.2l-.1 .1M163.6 140.2h3.1M164.4 151.5v1.5M164.6 147.6h.1M164.6 150.3h.1M164.6 151.1h.1M164.6 147.7v.3M164.6 147.6v2.7M164.6 150v.3"/>
<path d="M164.6 150h.1M164.6 148h.1M164.6 151.1h2.1M164.6 147.5v.5M164.6 150v1.1M164.7 147.5l-.1 3.6M164.8 140.3v.4M164.8 143.3v1.1M164.8 146.9v.5M164.8 144.4l1.2 2.5M164.8 140.7h1.9M165.9 146.9h.1"/>
<path d="M166.3 147.4l.4 .9M166.7 148.3v2.8M166.7 140.8v6.1M166.7 151.1v.4M166.7 151.5h.1M166.7 140.2h.1M166.7 148.3h.1M166.7 151.5l-6.5 .1M166.7 140.7v6.2h-.2l-1.7-3.6M166.7 148.3v3.2M166.7 140.2l-1.9 .1M166.7 140.7v.1"/>
<path d="M168.1 151.5h-1.4M221.5 140.8l.5 .5h1.4M221.5 140.8h17.9M221.5 140.7v.1M221.5 140.7h17.9M221.7 140.1h.4M221.8 140l-.1 .1M222 140l.1 .1M222.9 140.8l.5 .5M223 140.8l3.6 3.3M225.6 140.1h9M226.6 140.8h.1"/>
<path d="M226.6 140.8v.5h1v-.5M226.6 140.8v3.3l-3.2-2.8M227.6 145h.1M227.6 140.8v1.5h2v-1.5M227.6 143.3h2v3.6l-2-1.9zM227.6 142.3h2M227.6 145l2 1.8M229.6 140.8h.1M229.6 140.8v.5h1v-.5v1.5h3.3M230.6 143.3h3.3v3.5h-3.3zM230.6 147.7l3.3 3M230.6 146.7h3.3"/>
<path d="M230.6 147.7h3.3M230.6 142.3h3.3M233.9 142.3h.1M233.9 140.8v1.5M233.9 143.3v3.4M233.9 146.7v.1M233.9 150.7h.1M233.9 140.8v.5M233.9 141.3h.9M233.9 141.3v1M233.9 147.7v3M234.8 140.8v.5"/>
<path d="M234.8 143.3l.1 3.4M234.8 147.7v3.8M234.8 143.3h3.6v3.5h-3.6M234.8 147.7h3.6v5.6h-1.7M234.8 141.3v1M234.8 143.3v3.5M234.8 151.5l1.9 1.8M234.9 140.8v1.5M234.9 142.3h-.1M234.9 146.7h3.5M234.9 142.3h3.5M234.9 146.7l-.1 .1"/>
<path d="M235.2 153.2l1.2 1.1M236.4 154.3h.1M236.4 154.3h19.5M238.1 140.1h.6M238.4 140.8h.1M238.4 140.8v.5h1M238.4 140.8v1.5h-3.6M238.4 153.2l-1.7 .1M239.4 140.8v.5M239.4 144.8h3.2v1.9h-3.2zM239.4 144.8h3.2M240.1 148.1h2.5l-2.5 .1"/>
<path d="M240.1 144.8v1.9M240.1 148.1v2.9M240.1 151h2.5M240.1 148.1v.1M240.1 150v1M240.1 148.2v1.8M240.1 150h2.5M242.6 144.8v1.9M242.6 150v1M242.6 153.2h.1M242.6 154.3h.1M242.6 151v2.2"/>
<path d="M242.6 152.5h1M242.6 147.7h-3.2v5.6h4.2v-1.5M242.6 147.7v4.2l1-.1M242.6 144.8h.1M242.6 147.7v2.3M243.6 152.5v.7h-4.2M243.6 154.3h.1M243.6 151.8v.7M244.3 151.1h4.1M244.3 154.2l-7.9 .1M244.3 151.1v3.1M244.3 151.1l.1 .1"/>
<path d="M244.4 151.2l-.1 3M248.4 151.1v3.2l7.5-.1M248.4 151.1l-4 .1M250.8 154.3h.1M254.1 154.3h.1M254.8 154.3h.1M254.8 154.3h1.1M260.1 152.3h.1M260.1 152.3h-4.2v2M260.5 151.9h.1M260.5 151.9l-.4 .4M261.8 150.5h.1"/>
<path d="M261.8 150.5l-1.3 1.4M262.4 140.8h1.4l.1 .5h-1.5zM262.4 150h.1M263.8 140.8h.1M263.9 148.5l-3.8 3.8M263.9 148.5l-1.5 1.5M30.8 195.4h125.4M30.8 185.8h125.4M36.8 180.6v24M42.8 180.6v24M82.2 180.6v24M94.2 180.6v24"/>
<path d="M104.2 185.8v18.8M104.2 190.6h52M112.2 185.8v18.8M120.2 185.8v18.8M128.2 185.8v18.8M137.2 185.8v18.8M146.7 185.8v18.8M156.2 180.6v24M156.2 186.6h40M156.2 198.6h135M156.2 192.6h135M168.2 180.6v24"/>
<path d="M180.2 180.6v18M196.2 180.6v24M202.7 198.6v6M209.2 198.6v6M215.7 192.6v12M227.7 192.6v12M239.7 192.6v12M251.7 186.6h39.5M251.7 180.6v24M263.7 180.6v24M291.2 180.6h-260.4v24M30.8 200.2h63.4"/>
<path d="M157.4 200.7l4.1-.9v3.5l-4.1-.6z"/>
<circle cx="128.1" cy="33.8" r="1.26"/>
<circle cx="128.2" cy="33.8" r=".8"/>
<circle cx="140.7" cy="33.8" r="1.27"/>
<circle cx="140.7" cy="33.8" r=".79"/>
<circle cx="47.6" cy="79.9" r=".81"/>
<circle cx="47.6" cy="79.9" r="1.37"/>
<circle cx="47.6" cy="79.9" r="1.38"/>
<circle cx="64.6" cy="79.9" r="1.37"/>
<circle cx="64.6" cy="79.9" r=".81"/>
<circle cx="216" cy="72.7" r=".78"/>
<circle cx="233" cy="72.7" r=".78"/>
<circle cx="52.3" cy="96.2" r=".8"/>
<circle cx="52.3" cy="96.2" r="1.38"/>
<circle cx="140.6" cy="85.9" r="1.24"/>
<circle cx="140.7" cy="85.9" r=".81"/>
<circle cx="159.9" cy="93.9" r="1.5"/>
<circle cx="159.9" cy="93.8" r="5.5"/>
<circle cx="159.9" cy="93.9" r="1.12"/>
<circle cx="159.9" cy="93.9" r="5.5"/>
<circle cx="124.3" cy="133.2" r="1.01"/>
<circle cx="139.8" cy="133.2" r="1"/>
<circle cx="223.9" cy="139.2" r=".8"/>
<circle cx="223.9" cy="139.3" r="1.25"/>
<circle cx="236.4" cy="139.3" r="1.25"/>
<circle cx="236.4" cy="139.2" r=".81"/>
<circle cx="124.3" cy="148.7" r="1"/>
<circle cx="132" cy="141" r="5.5"/>
<circle cx="147.7" cy="142.5" r=".65"/>
<circle cx="157.7" cy="142.5" r=".64"/>
<circle cx="165.5" cy="201.7" r="1.74"/>
<circle cx="165.5" cy="201.7" r="1"/>
</g>
<g fill="none" stroke="#000" stroke-width=".21" stroke-dasharray="15.2 1.3 1.3 1.3">
<path d="M45.1 79.9h-.1M46.4 72.7h-.8M47.6 71.4v-.8M47.6 73.9v.8M47.6 77.4v-.1M48.9 72.7h.7M50.1 79.9h.1M62.1 79.9h-.1M63.4 72.7h-.8M64.6 71.4v-.8M64.6 73.9v.8M64.6 77.4v-.1"/>
<path d="M65.9 72.7h.7M67.1 79.9h.1M214.7 72.7h-.7M216 71.4v-.8M216 73.9v.8M217.2 72.7h.8M231.7 72.7h-.7M233 71.4v-.8M233 73.9v.8M234.2 72.7h.8M47.6 82.4v.1M49.9 96.2h-.2"/>
<path d="M52.4 93.7v-.2M52.4 98.7v.1M54.9 96.2h.1M64.6 82.4v.1M139.4 85.9h-1.2M140.7 84.7v-1.3M140.7 87.2v1.2M141.9 85.9h1.3M157.4 93.8h-.2M159.9 91.3v-.2M159.9 96.3v.3M162.4 93.8h.3"/>
<path d="M123 133.2h-1M124.3 132v-1M124.3 134.5v1M125.5 133.2h1M138.5 133.2h-1M139.8 132v-1M139.8 134.5v1M141 133.2h1M222.6 139.2h-1.2M223.9 138v-1.3M225.1 139.2h1.3M235.1 139.2h-1.2"/>
<path d="M236.4 138v-1.3M237.6 139.2h1.3M123 148.7h-1M124.3 147.5v-1M124.3 150v1M125.5 148.7h1M146.4 142.5h-.6M147.7 141.2v-.6M147.7 143.7v.7M148.9 142.5h.7M156.4 142.5h-.6M157.7 141.2v-.6"/>
<path d="M157.7 143.7v.7M158.9 142.5h.7M223.9 140.5v1.2M236.4 140.5v1.2"/>
</g>
<path d="M52.4 88.1v7.6" fill="none" stroke="#000" stroke-width=".21" stroke-dasharray="15.2 1.3 1.3 1.3" stroke-dashoffset="13.3"/>
<path d="M152.7 86.1v8.2" fill="none" stroke="#000" stroke-width=".21" stroke-dasharray="15.2 1.3 1.3 1.3" stroke-dashoffset="13"/>
<path d="M152.7 76.8v-4.4" fill="none" stroke="#000" stroke-width=".21" stroke-dasharray="15.2 1.3 1.3 1.3" stroke-dashoffset="14.9"/>
<path d="M152.7 68.9v5.1" fill="none" stroke="#000" stroke-width=".21" stroke-dasharray="15.2 1.3 1.3 1.3" stroke-dashoffset="14.6"/>
<path d="M141.7 72.7h6M162.1 201.7h-6" fill="none" stroke="#000" stroke-width=".21" stroke-dasharray="15.2 1.3 1.3 1.3" stroke-dashoffset="14.1"/>
<path d="M152.7 140.5v14.5" fill="none" stroke="#000" stroke-width=".21" stroke-dasharray="15.2 1.3 1.3 1.3" stroke-dashoffset="9.9"/>
<path d="M132 138.5v-4.3M129.5 141h-4.2M132 143.5v4.2M134.5 141h4.3M165.5 199.6v4.2" fill="none" stroke="#000" stroke-width=".21" stroke-dasharray="15.2 1.3 1.3 1.3" stroke-dashoffset="15"/>
<path d="M168.5 201.7h-4.8" fill="none" stroke="#000" stroke-width=".21" stroke-dasharray="15.2 1.3 1.3 1.3" stroke-dashoffset="14.7"/>
<path d="M14.2 4.6h13.7v5.1h-13.7zM30.8 190.2h63.4M30.8 204.6h63.4M104.2 200.2h52" fill="none" stroke="#000" stroke-width=".25"/>
<g fill="#000">
<path d="M146.1 15.1l2.5-1.4v2.8z"/>
<path d="M234.5 60.6l2.5 .3-2.5 .4zM211.9 60.9l2.6-.3v.7z"/>
<path d="M174.7 79.4h.7l-.3 2.5zM175.1 74.8l.3 2.5h-.7z"/>
<path d="M174.7 85.6h.7l-.3 2.5zM175.1 81.9l.3 2.4h-.7z"/>
<path d="M181.7 97.4h.7l-.3 2.5zM182.1 71l.3 2.5h-.7zM112.7 146.3h.7l-.3 2.4zM113.1 133.2l.3 2.5h-.7z"/>
<path d="M43.6 115.9l2.5-.3v.7zM68.6 115.6l2.5 .3-2.5 .4z"/>
<path d="M45.1 104.1l2.5 .3-2.5 .4zM43.6 104.4l2.5-.3v.7zM49.8 110.4l2.6 .3-2.6 .4zM43.6 110.7l2.5-.3v.7z"/>
<path d="M141.1 104.3l2.6-.3v.7zM165.7 104l2.4 .3-2.4 .4zM153.8 88.6l-.4 .6 2.2 1.2zM147.6 67.2l2.5-.4v.7zM155.2 66.8l2.5 .4-2.5 .3zM160.7 94.6l1.5 2.1 .5-.5zM213.3 70.7l-.4 .7 2.4 .9zM234.4 73.8l1.8 1.7 .4-.5zM129.3 145.8l-1.6 1.9 .6 .4zM152.6 157.6l2.6-.3v.7zM165.7 157.3l2.4 .3-2.4 .4zM147.6 124.4l2.5-.4v.7zM155.2 124l2.5 .4-2.5 .3zM121.6 131l2 1.5-1.5-2zM159.2 139.8l-1.2 2.1 1.8-1.7zM47.6 104.4l2.5-.3v.7zM62.1 104.1l2.5 .3-2.5 .4zM65.3 79.5l2.3-.9-.3-.6zM52.4 110.7l2.5-.3v.7zM66.1 110.4l2.5 .3-2.5 .4zM223.9 121l2.5-.4v.7zM233.9 120.6l2.5 .4-2.5 .3zM236.4 121l2.5-.4v.7zM261.4 120.6l2.5 .4-2.5 .3zM223.4 139.9l-1.5 2 .6 .4zM148.6 57.8l2.5-.4v.7zM154.2 57.4l2.5 .4-2.5 .3zM146.1 57.4l2.5 .4-2.5 .3zM148.6 12.7l2.5-.4v.7zM154.2 12.3l2.5 .4-2.5 .3z"/>
<path d="M164.1 108.5l2.6 .4-2.6 .3zM138.6 108.9l2.5-.4v.7zM165.7 66.8l2.4 .4-2.4 .3zM157.7 67.2l2.5-.4v.7zM165.7 113.1l2.4 .4-2.4 .3zM121.6 113.5l2.5-.4v.7zM230.5 65.6l2.5 .4-2.5 .3zM216 66l2.5-.4v.7zM137.3 157.3l2.5 .3-2.5 .4zM124.3 157.6l2.5-.3v.7zM154.4 157.6l2.5-.3v.7zM148.4 157.3l2.5 .3-2.5 .4z"/>
<path d="M121.6 124.4l2.5-.4v.7zM129.5 124l2.5 .4-2.5 .3z"/>
<path d="M145.1 119.8l2.5 .3-2.5 .4zM121.6 120.1l2.5-.3v.7z"/>
<path d="M173.7 139l.4 2.5h-.7zM116.1 139l.3 2.5h-.7z"/>
<path d="M119.6 141l.3 2.5h-.7zM119.2 150.5h.7l-.3 2.5zM173.6 142.5l.4 2.5h-.7zM173.3 150.5h.7l-.4 2.5zM32.4 79.9l.3 2.5h-.6zM32.1 97.4h.6l-.3 2.5zM211 125.3l.3 2.4h-.7zM210.6 136.8h.7l-.3 2.4z"/>
</g>
<g font-size="6.3">
<text x="134.3" y="12.7">C-C</text>
<text x="117.8" y="141.3">C</text>
<text x="169.8" y="141.3">C</text>
</g>
<text font-size="5.6" x="208.8" y="188.3">捷鑫华科技有限公司</text>
<g font-size="4.4">
<text x="16.5" y="8.6">版 本</text>
<text x="36.1" y="8.6">A0</text>
<text x="162.4" y="11.8">16.3</text>
<text x="15.1" y="13.7">物料编码</text>
<text x="28.9" y="14.2">200402008588</text>
<text x="120.3" y="16.4">A</text>
<text x="163.6" y="15.9">7</text>
<text x="162.3" y="51.6">7</text>
<text x="128.2" y="59.1">0.03</text>
<text x="137.8" y="59.1">A</text>
<text x="162.4" y="56.9">16.3</text>
<text x="223.1" y="60">50</text>
<text x="223.1" y="65.1">34</text>
<text x="121.2" y="71.5">22</text>
<text x="128.2" y="71.5">3</text>
<text x="151.3" y="66.3">20</text>
<text x="162.4" y="66.3">21</text>
<text x="185.8" y="66.7">2x</text>
<text x="193" y="66.7">3.1 贯穿</text>
<text x="243.1" y="69.7" transform="rotate(-90 243.1 69.7)">3.5</text>
<text x="78.6" y="72.7">3-M4（铜螺母）</text>
<text x="174.2" y="73.2" transform="rotate(-90 174.2 73.2)">7</text>
<text x="174.2" y="81.6" transform="rotate(-90 174.2 81.6)">14.1</text>
<text x="247" y="81.1">2-</text>
<text x="254.8" y="81.1">7.2</text>
<text x="263.3" y="81.1">4</text>
<text x="181.2" y="87.6" transform="rotate(-90 181.2 87.6)">57.9</text>
<text x="31.5" y="90.6" transform="rotate(-90 31.5 90.6)">40</text>
<text x="39.3" y="95.8" transform="rotate(-90 39.3 95.8)">7.5</text>
<text x="174.2" y="95.7" transform="rotate(-90 174.2 95.7)">12.5</text>
<text x="44.6" y="103.6">8</text>
<text x="55.5" y="103.6">34</text>
<text x="152.9" y="103.4">54</text>
<text x="152.9" y="108">56</text>
<text x="175.7" y="105.6">M5（铜螺母）</text>
<text x="44.6" y="109.9">17.5</text>
<text x="57.6" y="109.9">32.5</text>
<text x="152.9" y="112.6">93</text>
<text x="55.5" y="115">55</text>
<text x="133.5" y="119.2">52</text>
<text x="124.4" y="123.5">20.7</text>
<text x="151.1" y="123.5">20</text>
<text x="180.1" y="121.3">2.6</text>
<text x="227.3" y="120.1">25</text>
<text x="250.2" y="120.1">55</text>
<text x="103.7" y="129.7">3x</text>
<text x="110.9" y="129.7">4贯穿</text>
<text x="210.1" y="135.1" transform="rotate(-90 210.1 135.1)">28</text>
<text x="112.2" y="143.3" transform="rotate(-90 112.2 143.3)">31</text>
<text x="118.7" y="148" transform="rotate(-90 118.7 148)">24</text>
<text x="172.8" y="148" transform="rotate(-90 172.8 148)">21</text>
<text x="192.8" y="148.5">2-M4（铜螺母）</text>
<text x="102" y="157.9">22</text>
<text x="112.5" y="157.9">贯穿</text>
<text x="133.5" y="156.7">31</text>
<text x="145.7" y="156.7">7</text>
<text x="159.5" y="156.7">31</text>
<text x="221" y="203.2">1</text>
</g>
<g font-size="3.8">
<text x="171.3" y="203.2">共1张</text>
<text x="182.3" y="203.2">第1张</text>
</g>
<g font-size="3.5">
<text x="29" y="139.9">技术要求：</text>
<text x="29" y="143.4">1、所有物料使用100%新料，</text>
<text x="29" y="146.9">2、所有物料必须样品确认后方可生产；</text>
<text x="29" y="150.5">3、外观面磨砂，纹路参照样板；</text>
<text x="29" y="154">4、产品不可变形、不允许有拉伤、缩水及气纹等表面缺陷；</text>
<text x="29" y="157.5">5、零件表面干净，无油污、切屑、灰尘等。</text>
<text x="29" y="161">6、表面防止刮花、碰伤、压伤、变形等不良。</text>
<text x="29" y="164.6">7、符合RoHS最新法规要求；</text>
<text x="29" y="168.1">8、未注尺寸，参照3D图纸；</text>
<text x="29" y="171.6">9、材料颜色：黑色</text>
<text x="158.9" y="184.9">设 计</text>
<text x="169" y="184.3">肖泽芃</text>
<text x="182.7" y="184.9">2024/2/27</text>
<text x="254.7" y="184.7">材料</text>
<text x="273.7" y="184.7">ABS+PC</text>
<text x="158.9" y="190.8">审核</text>
<text x="254.9" y="190.7">机型</text>
<text x="274.6" y="190.8">SV05P</text>
<text x="158.9" y="196.5">批 准</text>
<text x="200.9" y="196.9">阶段标记</text>
<text x="219.3" y="196.9">数量</text>
<text x="231.2" y="196.9">重量</text>
<text x="243.1" y="196.9">比例</text>
<text x="254.9" y="196.9">图号</text>
<text x="267.5" y="197.3">JXHSV05P-02002-d</text>
<text x="231.8" y="202.5">0.1</text>
<text x="243.4" y="203.2">1:2</text>
<text x="254.5" y="202.5">名称</text>
<text x="273.2" y="201.8">Z轴底座</text>
</g>
<g font-size="3.1">
<text x="170" y="8.7">+0.05</text>
<text x="171.6" y="11.8">0</text>
<text x="170" y="53.8">+0.05</text>
<text x="171.6" y="56.9">0</text>
<text x="106.6" y="154.7">+0.05</text>
<text x="108.2" y="157.9">0</text>
</g>
<g font-size="2.5">
<text x="100.8" y="184">线性公差按GB/T1804-m级执行；形位公差按GB/T1184-K级执行</text>
<text x="95.1" y="188.8">线性基本尺</text>
<text x="95.1" y="191.3">寸分段的极</text>
<text x="105.3" y="189.1">＞6～30</text>
<text x="112.9" y="189.1">＞30～120</text>
<text x="120.2" y="188.9">＞120～400</text>
<text x="129.2" y="188.9">＞400～1000</text>
<text x="138.1" y="189.1">＞1000～2000</text>
<text x="147.8" y="189.1">＞2000～4000</text>
<text x="95.1" y="193.8">限偏差数值</text>
<text x="105.9" y="193.8">±0.2</text>
<text x="114.1" y="193.8">±0.3</text>
<text x="122.2" y="193.8">±0.5</text>
<text x="130.7" y="193.8">±0.8</text>
<text x="139.8" y="193.8">±1.2</text>
<text x="150.2" y="193.8">±2</text>
<text x="32.2" y="203.2">版本</text>
<text x="38.1" y="203.2">标记</text>
<text x="58.3" y="203.2">变更内容</text>
<text x="85.3" y="203.2">日期</text>
<text x="94.8" y="198.3">直线度和平</text>
<text x="94.8" y="200.7">面度的未注</text>
<text x="96.6" y="203.2">公差值</text>
<text x="105.9" y="198.7">≤10</text>
<text x="106.6" y="203.2">0.05</text>
<text x="113.2" y="198.7">＞10～30</text>
<text x="115" y="203.2">0.1</text>
<text x="120.6" y="198.7">＞30～100</text>
<text x="123.2" y="203.2">0.2</text>
<text x="129.1" y="198.7">＞100～300</text>
<text x="131.5" y="203.2">0.4</text>
<text x="138.4" y="198.7">＞300～1000</text>
<text x="141.3" y="203.2">0.6</text>
<text x="147.8" y="198.7">＞1000～3000</text>
<text x="150.4" y="203.2">0.8</text>
</g>
</svg>
